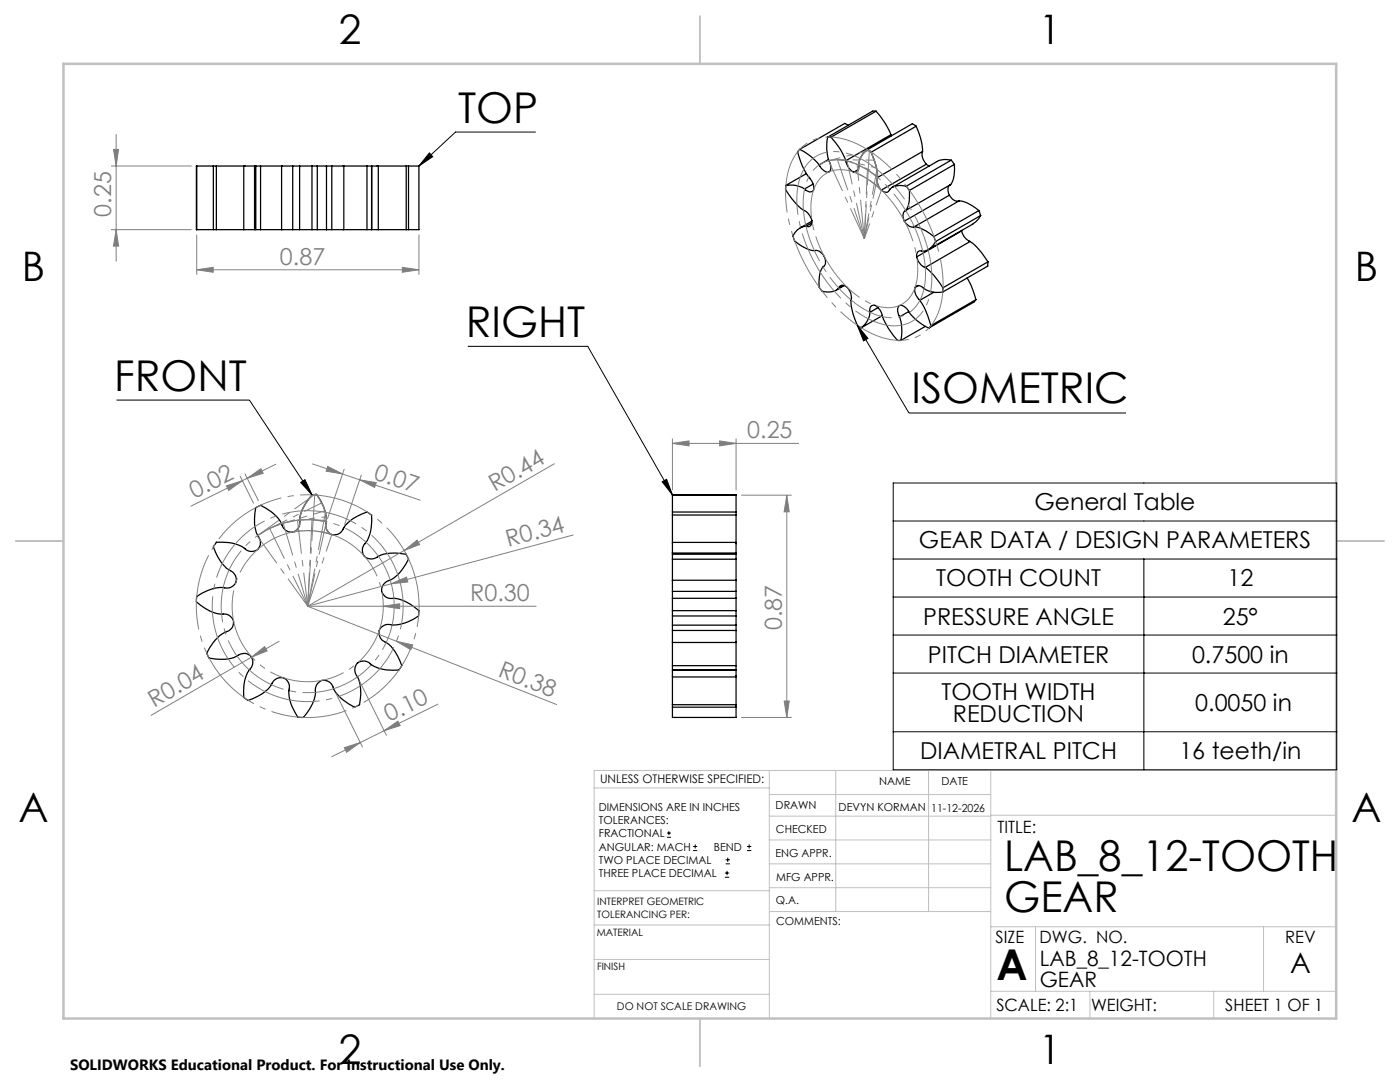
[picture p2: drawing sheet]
<svg xmlns="http://www.w3.org/2000/svg" width="279mm" height="216mm" viewBox="0 0 279 216" stroke-linecap="round" stroke-linejoin="round" font-family="sans-serif">
<g fill="none" stroke="#000" stroke-width=".25">
<path d="M39.3 33.1h3.2M39.3 33.1v12.7M42.6 33.1h.6M42.6 33.1v12.7M43.2 33.1h5.4M43.2 33.1v12.7M48.6 33.1h2.2M48.6 33.1v12.7M51 33.1h1M51 33.1h-.2v12.7h.2M51 33.1v12.7M52 33.1h4.2"/>
<path d="M52 33.1v12.7M56.2 33.1h2.2M56.2 33.1v12.7M58.4 33.1h1.4v12.7h-1.4M58.4 33.1v12.7M59.8 33.1h2.5M62.3 33.1h1M62.3 33.1v12.7M63.3 33.1h1.8M63.3 33.1v12.7M66.2 33.1h-1v12.7h1M66.2 33.1h2.4"/>
<path d="M66.2 33.1v12.7M68.6 33.1h4.6M68.6 33.1v12.7M73.2 33.1h1v12.7h-1M73.2 33.1v12.7M74.2 33.1v12.7M74.2 33.1h1.3M75.5 33.1h5.6M75.5 33.1v12.7M81.1 33.1h.4v12.7h-.4M81.1 33.1v12.7M81.6 33.1h2v12.7h-2"/>
<path d="M156.8 37v.6a11.2 11.2 0 0 0 4.4 4.9 2.02 2.02 0 0 1 .5 2.5l-.3 .2h-.6M156.8 37a5.1 5.1 0 0 1 3.7 .7M159.6 29.8l-.4 .4a13.6 13.6 0 0 0 2.9 6.1 1.58 1.58 0 0 1 0 1.9 1.38 1.38 0 0 1-1.6-.5M159.6 29.8l2.2 1.4 1.7 1.7M160.9 34.6l-4.1 2.4M162.3 36.7l-1.8 1M165.2 27.4a9.8 9.8 0 0 0 .6 5.8 .8 .8 0 0 1-.1 .8 .8 .8 0 0 1-.8 .3l-.9-.6-.5-.8M165.2 27.4h.6M165.3 31.8l-1.8 1.1M165.8 27.4l1.9 2.4 1.1 2.3M168.8 32.1a3.2 3.2 0 0 0 1.6 2.3M169.3 25l-.7-.4-9 5.2"/>
<path d="M171.3 33.8l-.9 .6M173.1 29.9a4.4 4.4 0 0 0-1.8 4l-.4 .4-.5 .1M173.1 29.9l.7 .5M173.8 30.4l1.1 2.8 .2 2.2M174.8 22.2l1.9 2.4 1.1 2.3M174.8 22.2h-.7l-8.9 5.2M174.8 22.2l-9 5.2M175.1 35.4a2.74 2.74 0 0 0 .8 2.5M177.8 26.9l-9 5.2M177.8 26.9v.2M180.9 37.1a2.87 2.87 0 0 0-3.5 1 1.06 1.06 0 0 1-1.5-.2M180.9 37.1l.6 .9"/>
<path d="M181.5 38l-.1 2.5-.2 .8-.5 .7M182.8 25.2l.9 2.2 .3 1.2 .1 1.6M182.8 25.2l-.7-.5-9 5.2M182.8 25.2l-9 5.2M184.1 30.2a2.68 2.68 0 0 0 .8 2.6M184.1 30.2l-9 5.2M184.9 32.8l.6 .3M184.9 32.8l-9 5.1M189.5 38.9a1.71 1.71 0 0 0 1.9 1.2M189.5 38.9l-9 5.2M189.7 36.8a1.48 1.48 0 0 0-.2 2.1M189.7 36.8l-9 5.2"/>
<path d="M189.8 32l.7 .8M189.8 32a3.9 3.9 0 0 0-2.8 .2l-9 5.2M189.8 32l-8.9 5.1M190.5 32.8l-.1 2.5-.3 .9-.4 .6M190.5 32.8l-9 5.2M39.3 45.8h3.2M42.6 45.8h.6M43.2 45.8h5.4M48.6 45.8h2.2M51 45.8h1M52 45.8h4.2M56.2 45.8h2.2"/>
<path d="M59.8 45.8h2.5M62.3 45.8h1M63.3 45.8h1.8M66.2 45.8h2.4M68.6 45.8h4.6M74.2 45.8h1.3M75.5 45.8h5.6M160.8 45.2l-1.1 .2a2.98 2.98 0 0 0-1.4 1.8l.2 .6a6.2 6.2 0 0 0 4.8 2.3 2.2 2.2 0 0 1 1.2 3 4.5 4.5 0 0 0-.9 4.4l.4 .5a3.2 3.2 0 0 0 3.4-.5M162 44.1l-2.3 1.4M162 44.5l-1.2 .7M167.4 57.5a.95 .95 0 0 1 .8-.6 .95 .95 0 0 1 .9 .5 2.59 2.59 0 0 1 .7 2.5 11.4 11.4 0 0 0 1.4 5.1l.7 .4M168.3 56.9l-.9 .6"/>
<path d="M168.5 57l-1.6 .9M180.5 44.1a1.77 1.77 0 0 0 2 1.2M180.7 42a1.57 1.57 0 0 0-.2 2.1M182.5 45.3l1.2 .2 1.2 .6 1.5 1.1M182.6 57.4a1.05 1.05 0 0 1 1.8 .2l1.3 .6a4.8 4.8 0 0 0 2.4 .1M182.6 57.4a2.97 2.97 0 0 0 1 2.5M183 51.3a3 3 0 0 0 1.6 2.1M183.3 57l-.7 .4M183.6 59.9l.9 1.6 1.3 3.5M184.6 53.4l1.7 1.5 1.9 2.5M186.4 47.2l.3 1M186.4 58.3l-2.8 1.6"/>
<path d="M186.7 48.2a2.8 2.8 0 0 1-3.2 1.9l-.4 .3-.1 .9M188.2 57.4l-.1 .9M191.4 40.1l1.7 .5 2.3 1.4M191.4 40.1l-8.9 5.2M191.9 46.1a3.1 3.1 0 0 0 1.7 2.1M191.9 46.1l-8.9 5.2M191.9 46v.1M193 55.5l.8 1.4 1 2.9M193.6 48.2l1.7 1.5 1.9 2.5M193.6 48.2l-9 5.2M194.2 44.7l-9 5.1M194.8 59.8l-.5 .5-9 5.2"/>
<path d="M194.8 59.8l-9 5.2M195.4 42l.3 1M195.4 42l-9 5.2M195.7 43a3.6 3.6 0 0 1-1.5 1.6M195.7 43l-9 5.2M197.2 52.2l-.1 .9-9 5.2M197.2 52.2l-9 5.2M173.6 62.3a.92 .92 0 0 1 .1-1.1 .92 .92 0 0 1 1.1-.2 4.1 4.1 0 0 1 1.6 2.8 13.6 13.6 0 0 0 2.9 4.1h.5M173.6 62.3l-.3 1.3a4.1 4.1 0 0 1-1.4 1.8M175.2 61.4l-1.6 .9M176.1 63l-4.2 2.4M179.5 63.2a1.77 1.77 0 0 1 0-2.2 2.07 2.07 0 0 1 2 1.4l1.6 1.7 2.2 1.4"/>
<path d="M179.5 63.2l.3 1.1 .2 1.1-.2 2.5M181.4 62.2l-1.9 1M184.7 65.1l-4.9 2.8M185.8 65l-.5 .5M134.2 98.8v3.3M134.2 98.8h12.7M146.9 98.8v3.3M43.2 108.2a7.7 7.7 0 0 1 5.9 1.5 1.84 1.84 0 0 0 2.5-.3 1.84 1.84 0 0 0-.2-2.5 7.8 7.8 0 0 1-.2-5.7l.8-.4 1.1 .6a6.9 6.9 0 0 1 3.5 3.9 1.81 1.81 0 0 0 2.3 .7 1.81 1.81 0 0 0 .9-2.2l.2-1.2a10.1 10.1 0 0 1 2.3-3.9l1 .1a7.9 7.9 0 0 1 1.7 6.2 1.82 1.82 0 0 0 1.7 1.7 1.82 1.82 0 0 0 1.9-1.4 7.8 7.8 0 0 1 4.7-3.1l.7 .5a7.6 7.6 0 0 1-1.5 6.3 1.83 1.83 0 0 0 .6 2.3 1.83 1.83 0 0 0 2.4-.3l1.2-.4 2.3-.3 2.1 .3 .4 .8a7.6 7.6 0 0 1-4.5 4.7 1.82 1.82 0 0 0-.7 2.4 1.82 1.82 0 0 0 2.3 .9 8.3 8.3 0 0 1 5 2.6l-.1 .9-1 .7a7.5 7.5 0 0 1-5.2 1 1.82 1.82 0 0 0-1.7 1.7 1.82 1.82 0 0 0 1.5 1.9 8 8 0 0 1 3 4.7l-.4 .7a7.4 7.4 0 0 1-6.3-1.5 1.82 1.82 0 0 0-2.4 .6 1.82 1.82 0 0 0 .4 2.4l.4 1.1 .2 1.3v1l-.2 2.1-1 .5-1.1-.6a7.3 7.3 0 0 1-3.5-3.9 1.81 1.81 0 0 0-2.3-.7 1.81 1.81 0 0 0-.9 2.2 8 8 0 0 1-2.6 5.1l-1-.1-.6-1.1a7.2 7.2 0 0 1-1.1-5.1 1.82 1.82 0 0 0-1.6-1.7 1.82 1.82 0 0 0-1.9 1.4 7.8 7.8 0 0 1-4.8 3.1l-.6-.5a7.4 7.4 0 0 1 1.5-6.2 1.79 1.79 0 0 0-.5-2.3 1.79 1.79 0 0 0-2.2 0 7.2 7.2 0 0 1-5.9 .5l-.5-.8 .6-1.1a6.9 6.9 0 0 1 4-3.5 1.81 1.81 0 0 0 .6-2.3 1.81 1.81 0 0 0-2.2-.9 8 8 0 0 1-5-2.6v-.8a7.4 7.4 0 0 1 6.2-1.9 1.82 1.82 0 0 0 1.8-1.6 1.82 1.82 0 0 0-1.5-2 8.2 8.2 0 0 1-3-4.7zM134.2 119.4v2.4M134.2 111.6v4.2M134.2 110.6v1M134.2 110.6v-.3h12.7v.3"/>
<path d="M134.2 118v1.4M134.2 115.8v2.2M134.2 102.8v5.4M134.2 102.8v-.6h12.7v.6M134.2 108.2v2.1M134.2 119.4h12.7M134.2 111.6h12.7M134.2 115.8h12.7M134.2 110.6h12.7M134.2 118h12.7M134.2 102.8h12.7M134.2 108.2h12.7"/>
<path d="M146.9 119.4v2.4M146.9 111.6v4.2M146.9 110.6v1M146.9 118v1.4M146.9 115.8v2.2M146.9 102.8v5.4M146.9 108.2v2.1M134.2 121.8v1.1M134.2 122.9v1.8M134.2 128.2v4.6M134.2 132.8v.9h12.7v-.9M134.2 125.8v-1.1h12.7v1.1"/>
<path d="M134.2 125.8v2.4M134.2 135.1v5.5M134.2 135.1v-1.3l12.7-.1v1.4M134.2 121.8h12.7M134.2 122.9h12.7M134.2 128.2h12.7M134.2 132.8h12.7M134.2 125.8h12.7M134.2 135.1h12.7M146.9 121.8v1.1M146.9 122.9v1.8M146.9 128.2v4.6"/>
<path d="M146.9 125.8v2.4M146.9 135.1v5.5M134.2 140.6v.5h12.7v-.5M134.2 141.1v2.1h12.7v-2.1M134.2 140.6h12.7"/>
</g>
<path d="M110.6 92.5l-30 17.4M80.6 109.9l2.7-2.1 .4 .9zM80.6 109.9l-19.2 11.1" fill="none" stroke="#808080" stroke-width=".2"/>
<g fill="none" stroke="#c0c0c0" stroke-width=".2">
<path d="M118.6 157.2h34.9M153.5 153.7v49.5M153.5 158.5h44.2M166.8 153.7v28.2M185.3 153.7v28.2M197.7 153.7v49.5M266.7 153.7h-148.1v49.5M118.6 177.7h35M153.5 167.6h44.2M153.5 162.8h44.2M153.5 172.4h44.2M153.5 177.1h44.2"/>
<path d="M197.7 162.7h69M118.6 198.4h34.9M118.6 191.5h34.9M118.6 184.6h35M153.6 181.9h44.1M197.7 197.8h69M197.7 184.9h69M206.7 184.9v12.9M217.5 197.8v5.4M242.2 197.8v5.4M252.2 184.9v12.9"/>
</g>
<path d="M139.7 3.2v9.5M3.1 107.9h9.6M266.7 107.9h9.5M139.7 203.2v9.6" fill="none" stroke="#c0c0c0" stroke-width=".25"/>
<path d="M12.7 12.7h254v190.5h-254z" fill="none" stroke="#c0c0c0" stroke-width=".5"/>
<path d="M80.6 109.9l2.7-2.1 .4 .9z" fill="#808080"/>
<path d="M61.4 121h45.6M76.5 121l3.3-.5v1z" fill="none" stroke="#808080" stroke-width=".2"/>
<path d="M76.5 121l3.3-.5v1z" fill="#808080"/>
<path d="M61.4 121l49.7 19.6M79.1 128l3.3 .7-.4 .9z" fill="none" stroke="#808080" stroke-width=".2"/>
<path d="M79.1 128l3.3 .7-.4 .9z" fill="#808080"/>
<path d="M78.1 116.5l3-1.4 .3 1zM114.4 106.8l-53 14.2" fill="none" stroke="#808080" stroke-width=".2"/>
<path d="M78.1 116.5l3-1.4 .3 1z" fill="#808080"/>
<path d="M45.2 96.9l3.2-1-2.8 2zM47.9 95l2.7 5.4M48.4 95.9l-10.3 5.1M48.9 94.5l2.7 5.4M55 92.6l-6.6 3.3" fill="none" stroke="#808080" stroke-width=".2"/>
<path d="M45.2 96.9l3.2-1-2.8 2z" fill="#808080"/>
<path d="M49.4 95.4l2.7-1.9 .4 .9z" fill="none" stroke="#808080" stroke-width=".2"/>
<path d="M49.4 95.4l2.7-1.9 .4 .9z" fill="#808080"/>
<path d="M62.4 92.6l6 2M65.4 93.1l3 1.5-3.3-.6zM68.4 94.6l15.5 5.2M68.7 93.6l-3.3 9.9M72.1 94.8l-3.3 9.8" fill="none" stroke="#808080" stroke-width=".2"/>
<path d="M65.4 93.1l3 1.5-3.3-.6z" fill="#808080"/>
<path d="M71.8 95.7l3.3 .6-.3 1z" fill="none" stroke="#808080" stroke-width=".2"/>
<path d="M71.8 95.7l3.3 .6-.3 1z" fill="#808080"/>
<path d="M67 138.3l5.4 10.8M71.8 136l5.3 10.7M68.7 149.2l3.2-1-2.7 1.9zM87.4 140.5l-21.2 10.5" fill="none" stroke="#808080" stroke-width=".2"/>
<path d="M68.7 149.2l3.2-1-2.7 1.9z" fill="#808080"/>
<path d="M76.7 145.8l2.7-1.9 .5 .9z" fill="none" stroke="#808080" stroke-width=".2"/>
<path d="M76.7 145.8l2.7-1.9 .5 .9z" fill="#808080"/>
<path d="M50.2 131.1l2.6-2.1 .5 .9zM50.2 131.1l-20 11.6M55.7 128l-5.5 3.1" fill="none" stroke="#808080" stroke-width=".2"/>
<path d="M50.2 131.1l2.6-2.1 .5 .9z" fill="#808080"/>
<path d="M62.3 98.7l1 .1a8 8 0 0 1 1.8 5.6 2.04 2.04 0 0 0 1.1 2.3 15 15 0 0 0-7.8-.5 2.04 2.04 0 0 0 1.4-2.4 8.9 8.9 0 0 1 2.5-5.1z" fill="none" stroke="#808080" stroke-width=".25"/>
<path d="M65.1 104.1a8.8 8.8 0 0 0-2-5.6" fill="none" stroke="#808080" stroke-width=".2" stroke-dasharray="15.2 1.3 1.3 1.3" stroke-dashoffset="14.1" stroke-linecap="butt"/>
<path d="M77.9 115.9a17.3 17.3 0 0 0-28.8-7 17.3 17.3 0 0 0 7.7 28.7 17.3 17.3 0 0 0 21.4-20.6l-.3-1.1" fill="none" stroke="#808080" stroke-width=".2" stroke-dasharray="15.2 1.3 1.3 1.3" stroke-dashoffset="1" stroke-linecap="butt"/>
<path d="M79.6 115.4a19 19 0 0 0-31.8-7.7 19 19 0 0 0 8.5 31.6 19 19 0 0 0 23.6-22.7l-.3-1.2" fill="none" stroke="#808080" stroke-width=".2" stroke-dasharray="15.2 1.3 1.3 1.3" stroke-dashoffset="4.9" stroke-linecap="butt"/>
<path d="M82.7 114.5a22.2 22.2 0 0 0-37.2-9 22.2 22.2 0 0 0 10 36.9 22.2 22.2 0 0 0 27.5-26.7l-.3-1.2" fill="none" stroke="#808080" stroke-width=".2" stroke-dasharray="15.2 1.3 1.3 1.3" stroke-dashoffset="4.5" stroke-linecap="butt"/>
<path d="M75.8 116.5a15.1 15.1 0 0 0-25.2-6.1 15.1 15.1 0 0 0 6.7 25.1 15.1 15.1 0 0 0 18.8-17.9l-.3-1.1" fill="none" stroke="#808080" stroke-width=".2" stroke-dasharray="15.2 1.3 1.3 1.3" stroke-dashoffset="-1.7" stroke-linecap="butt"/>
<path d="M23.2 79.8h26.6l12.5 18.9M60 96.3l.9-.6 1.4 3z" fill="none" stroke="#000" stroke-width=".2"/>
<path d="M61.4 120.9l.9-17.2M61.4 120.9l3.7-16.8M61.4 120.9l-2-17.1M61.4 120.9l-4.9-16.5M61.4 120.9l-7.6-15.5M61.4 120.9l-10.1-14" fill="none" stroke="#808080" stroke-width=".2" stroke-dasharray="15.2 1.3 1.3 1.3" stroke-dashoffset="8.5" stroke-linecap="butt"/>
<path d="M51.3 106.9l2.5-1.5M56.5 104.4l-2.7 1M59.4 103.8l-2.9 .6M62.3 103.7l-2.9 .1M62.3 103.7l2.9 .1M65.1 104.1l-2.8-.4" fill="none" stroke="#808080" stroke-width=".2" stroke-dasharray="15.2 1.3 1.3 1.3" stroke-linecap="butt"/>
<path d="M59.4 103.8l5.7-.7" fill="none" stroke="#808080" stroke-width=".2" stroke-dasharray="15.2 1.3 1.3 1.3" stroke-dashoffset="14.2" stroke-linecap="butt"/>
<path d="M56.5 104.4l8.4-2.5" fill="none" stroke="#808080" stroke-width=".2" stroke-dasharray="15.2 1.3 1.3 1.3" stroke-dashoffset="12.8" stroke-linecap="butt"/>
<path d="M53.8 105.4l10.4-5.1" fill="none" stroke="#808080" stroke-width=".2" stroke-dasharray="15.2 1.3 1.3 1.3" stroke-dashoffset="11.3" stroke-linecap="butt"/>
<path d="M51.3 106.9l11.8-8.4" fill="none" stroke="#808080" stroke-width=".2" stroke-dasharray="15.2 1.3 1.3 1.3" stroke-dashoffset="9.9" stroke-linecap="butt"/>
<path d="M61.4 120.9l1.4-22.1" fill="none" stroke="#808080" stroke-width=".2" stroke-dasharray="15.2 1.3 1.3 1.3" stroke-dashoffset="6" stroke-linecap="butt"/>
<path d="M61.4 120.9l3.6-18.7" fill="none" stroke="#808080" stroke-width=".2" stroke-dasharray="15.2 1.3 1.3 1.3" stroke-dashoffset="7.6" stroke-linecap="butt"/>
<path d="M61.4 120.9l4.8-14.2" fill="none" stroke="#808080" stroke-width=".2" stroke-dasharray="15.2 1.3 1.3 1.3" stroke-dashoffset="7.5" stroke-linecap="butt"/>
<path d="M60 96.3l.9-.6 1.4 3z" fill="#000"/>
<path d="M134.2 87.5v10.3M134.2 88.5h25.3M143.6 88l3.3 .5-3.3 .5zM146.9 87.5v10.3" fill="none" stroke="#808080" stroke-width=".2"/>
<path d="M143.6 88l3.3 .5-3.3 .5z" fill="#808080"/>
<path d="M134.2 88.5l3.3-.5v1z" fill="none" stroke="#808080" stroke-width=".2"/>
<path d="M134.2 88.5l3.3-.5v1z" fill="#808080"/>
<path d="M147.9 98.8h10.1M157 98.8v44.4M156.5 139.9h1l-.5 3.3zM147.9 143.2h10.1" fill="none" stroke="#808080" stroke-width=".2"/>
<path d="M156.5 139.9h1l-.5 3.3z" fill="#808080"/>
<path d="M157 98.8l.5 3.3h-1z" fill="none" stroke="#808080" stroke-width=".2"/>
<path d="M157 98.8l.5 3.3h-1z" fill="#808080"/>
<path d="M93.4 69.1h23.9l16.9 29.6M171.1 64.9l2.1 2.6-.9 .5zM171.1 64.9l10.3 17.5h43.3M132.2 96.1l.8-.5 1.2 3.1z" fill="none" stroke="#000" stroke-width=".2"/>
<path d="M171.1 64.9l2.1 2.6-.9 .5zM132.2 96.1l.8-.5 1.2 3.1z" fill="#000"/>
<path d="M172 30.9l1.1-1 .6 .4a11.3 11.3 0 0 1 1.4 5.1l.1 1.3 .7 1.2-.4-.3a14.5 14.5 0 0 0-5.1-3.2 .87 .87 0 0 0 1-1.2 3.9 3.9 0 0 1 .6-2.3z" fill="none" stroke="#808080" stroke-width=".25"/>
<path d="M175.1 35.4a12.1 12.1 0 0 0-1.4-5.4" fill="none" stroke="#808080" stroke-width=".2" stroke-dasharray="15.2 1.3 1.3 1.3" stroke-dashoffset="14.3" stroke-linecap="butt"/>
<path d="M184.2 50.2a27.2 27.2 0 0 0-12-16.8 8.4 8.4 0 0 0-8.5-.6 8.7 8.7 0 0 0-3.4 7.6 26.9 26.9 0 0 0 12.5 21.5 8.4 8.4 0 0 0 8.5 .6 8.7 8.7 0 0 0 3.4-7.7l-.1-2-.4-2.6" fill="none" stroke="#808080" stroke-width=".2" stroke-dasharray="15.2 1.3 1.3 1.3" stroke-dashoffset="2.2" stroke-linecap="butt"/>
<path d="M185.4 50.5a30.2 30.2 0 0 0-12.8-18.4 9.9 9.9 0 0 0-9.2-1.2 8.5 8.5 0 0 0-4.3 7.3 27.6 27.6 0 0 0 5.7 17.8 21.4 21.4 0 0 0 11.7 8.8 7.1 7.1 0 0 0 9-5.7 18.2 18.2 0 0 0-.1-8.6" fill="none" stroke="#808080" stroke-width=".2" stroke-dasharray="15.2 1.3 1.3 1.3" stroke-dashoffset="7.2" stroke-linecap="butt"/>
<path d="M187.5 51a35.3 35.3 0 0 0-14.8-21.4 12.2 12.2 0 0 0-10.1-1.8 9.2 9.2 0 0 0-5.6 7.8 29.2 29.2 0 0 0 4.1 18 30.1 30.1 0 0 0 13.8 13.3 9.3 9.3 0 0 0 10-.9 12.3 12.3 0 0 0 3.3-9.8l-.2-2.2-.5-3" fill="none" stroke="#808080" stroke-width=".2" stroke-dasharray="15.2 1.3 1.3 1.3" stroke-dashoffset="-.8" stroke-linecap="butt"/>
<path d="M182.7 49.9a23.6 23.6 0 0 0-10.6-14.8 6.9 6.9 0 0 0-7.8-.1 8.9 8.9 0 0 0-2.4 7.9 23.7 23.7 0 0 0 11 17.3 6.9 6.9 0 0 0 7.8 0 8.9 8.9 0 0 0 2.4-7.9l-.4-2.4" fill="none" stroke="#808080" stroke-width=".2" stroke-dasharray="15.2 1.3 1.3 1.3" stroke-dashoffset="-1.8" stroke-linecap="butt"/>
<path d="M172.5 47.6l.6-13.7" fill="none" stroke="#808080" stroke-width=".2" stroke-dasharray="15.2 1.3 1.3 1.3" stroke-dashoffset="10.3" stroke-linecap="butt"/>
<path d="M172.5 47.6l2.6-12.2" fill="none" stroke="#808080" stroke-width=".2" stroke-dasharray="15.2 1.3 1.3 1.3" stroke-dashoffset="10.9" stroke-linecap="butt"/>
<path d="M172.5 47.6l-1.4-14.8" fill="none" stroke="#808080" stroke-width=".2" stroke-dasharray="15.2 1.3 1.3 1.3" stroke-dashoffset="7.5" stroke-linecap="butt"/>
<path d="M172.5 47.6l-3.5-15.5" fill="none" stroke="#808080" stroke-width=".2" stroke-dasharray="15.2 1.3 1.3 1.3" stroke-dashoffset="7.9" stroke-linecap="butt"/>
<path d="M172.5 47.6l-5.4-15.7" fill="none" stroke="#808080" stroke-width=".2" stroke-dasharray="15.2 1.3 1.3 1.3" stroke-dashoffset="8.8" stroke-linecap="butt"/>
<path d="M165.4 32.1l1.7-.2M169 32.1l-1.9-.2M171.1 32.8l-2.1-.7M173.1 33.9l-2-1.1M173.1 33.9l2.1 1.3M175.1 35.4l-2-1.5" fill="none" stroke="#808080" stroke-width=".2" stroke-dasharray="15.2 1.3 1.3 1.3" stroke-linecap="butt"/>
<path d="M172.5 47.6l-7.1-15.5" fill="none" stroke="#808080" stroke-width=".2" stroke-dasharray="15.2 1.3 1.3 1.3" stroke-dashoffset="8.6" stroke-linecap="butt"/>
<path d="M171.1 32.8l4 1.8" fill="none" stroke="#808080" stroke-width=".2" stroke-dasharray="15.2 1.3 1.3 1.3" stroke-dashoffset="14.9" stroke-linecap="butt"/>
<path d="M169 32.1l5.9 1.4" fill="none" stroke="#808080" stroke-width=".2" stroke-dasharray="15.2 1.3 1.3 1.3" stroke-dashoffset="14.1" stroke-linecap="butt"/>
<path d="M167.1 31.9l7.4 .1" fill="none" stroke="#808080" stroke-width=".2" stroke-dasharray="15.2 1.3 1.3 1.3" stroke-dashoffset="13.5" stroke-linecap="butt"/>
<path d="M165.4 32.1l8.3-2.1" fill="none" stroke="#808080" stroke-width=".2" stroke-dasharray="15.2 1.3 1.3 1.3" stroke-dashoffset="12.8" stroke-linecap="butt"/>
<path d="M172.5 47.6l1-17.5" fill="none" stroke="#808080" stroke-width=".2" stroke-dasharray="15.2 1.3 1.3 1.3" stroke-dashoffset="8.4" stroke-linecap="butt"/>
<path d="M172.5 47.6l2.5-13.8" fill="none" stroke="#808080" stroke-width=".2" stroke-dasharray="15.2 1.3 1.3 1.3" stroke-dashoffset="10.1" stroke-linecap="butt"/>
<path d="M172.5 47.6l3.4-9.7" fill="none" stroke="#808080" stroke-width=".2" stroke-dasharray="15.2 1.3 1.3 1.3" stroke-dashoffset="12" stroke-linecap="butt"/>
<path d="M22.2 33.1h16M22.6 29.8h1.1l-.5 3.3zM23.2 26.8v25.4M22.2 45.8h16" fill="none" stroke="#808080" stroke-width=".2"/>
<path d="M22.6 29.8h1.1l-.5 3.3z" fill="#808080"/>
<path d="M23.2 45.8l.5 3.3h-1.1z" fill="none" stroke="#808080" stroke-width=".2"/>
<path d="M23.2 45.8l.5 3.3h-1.1z" fill="#808080"/>
<path d="M39.3 46.8v8M39.3 53.8h44.3M80.3 53.3l3.3 .5-3.3 .5zM83.6 46.8v8" fill="none" stroke="#808080" stroke-width=".2"/>
<path d="M80.3 53.3l3.3 .5-3.3 .5z" fill="#808080"/>
<path d="M39.3 53.8l3.2-.5v1z" fill="none" stroke="#808080" stroke-width=".2"/>
<path d="M39.3 53.8l3.2-.5v1z" fill="#808080"/>
<g fill="none" stroke="#000" stroke-width=".2">
<path d="M85.7 30.5l.7 .8-2.8 1.8zM106.9 26.4h-16l-7.3 6.7M178.3 96.4h88.5v57.2h-88.5zM178.3 104h88.5M178.3 111.5h88.5M178.3 119.1h88.5M228.3 111.5v42.1M178.3 126.7h88.5M178.3 134.3h88.5M178.3 146h88.5M133.1 167.1h.8M133.1 166.2h.8"/>
<path d="M133.5 165.8v.9M138.3 169.7h.8M138.3 168.9h.8M138.7 168.5v.8M144.7 175h.8M144.7 174.2h.8M144.8 172.4h.9M144.8 171.6h.9M145.1 173.8v.8M145.2 171.1v.9M149.1 169.7h.8M149.1 168.9h.8"/>
<path d="M149.5 168.5v.8"/>
</g>
<path d="M85.7 30.5l.7 .8-2.8 1.8z" fill="#000"/>
<g font-size="8.5">
<text x="91.4" y="24.5">TOP</text>
<text x="93" y="67.2">RIGHT</text>
<text x="22.8" y="78">FRONT</text>
<text x="181.9" y="80.5">ISOMETRIC</text>
<text x="200.4" y="173.9">LAB_8_12-TOOTH</text>
<text x="200.4" y="182">GEAR</text>
<text x="198.9" y="195.5">A</text>
</g>
<g font-size="8.1">
<text x="67.6" y="8.9">2</text>
<text x="207.3" y="8.9">1</text>
<text x="4.4" y="56.1">B</text>
<text x="270.4" y="56.1">B</text>
<text x="3.7" y="164.1">A</text>
<text x="269.7" y="164.1">A</text>
<text x="67.6" y="212.4">2</text>
<text x="207.3" y="212.4">1</text>
</g>
<text font-size="5.6" x="257.5" y="194.2">A</text>
<g font-size="4.7" fill="#808080">
<text x="22.2" y="43.2" transform="rotate(-90 22.2 43.2)">0.25</text>
<text x="55.9" y="52.8">0.87</text>
<text x="149.1" y="87.4">0.25</text>
<text x="74.4" y="95.5" transform="rotate(19 74.4 95.5)">0.07</text>
<text x="38.8" y="99.5" transform="rotate(-26 38.8 99.5)">0.02</text>
<text x="98.7" y="98.2" transform="rotate(-30 98.7 98.2)">R0.44</text>
<text x="101.4" y="109.2" transform="rotate(-15 101.4 109.2)">R0.34</text>
<text x="93.9" y="119.9">R0.30</text>
<text x="156" y="125.7" transform="rotate(-90 156 125.7)">0.87</text>
<text x="99.2" y="134.8" transform="rotate(22 99.2 134.8)">R0.38</text>
<text x="30.8" y="141.2" transform="rotate(-30 30.8 141.2)">R0.04</text>
<text x="77.7" y="144.2" transform="rotate(-26 77.7 144.2)">0.10</text>
</g>
<g font-size="4.7">
<text x="206.5" y="101.9">General Table</text>
<text x="183.4" y="109.4">GEAR DATA / DESIGN PARAMETERS</text>
<text x="186.8" y="117">TOOTH COUNT</text>
<text x="245" y="117">12</text>
<text x="184.2" y="124.6">PRESSURE ANGLE</text>
<text x="244" y="124.6">25°</text>
<text x="185.2" y="132.2">PITCH DIAMETER</text>
<text x="237.9" y="132.2">0.7500 in</text>
<text x="187.9" y="139.6">TOOTH WIDTH</text>
<text x="238.5" y="141.8">0.0050 in</text>
<text x="190.2" y="144.1">REDUCTION</text>
<text x="183.6" y="151.5">DIAMETRAL PITCH</text>
<text x="235.4" y="151.5">16 teeth/in</text>
</g>
<g font-size="4.2">
<text x="207.5" y="192.8">LAB_8_12-TOOTH</text>
<text x="207.5" y="197">GEAR</text>
</g>
<g font-size="3.4">
<text x="199.1" y="166.2">TITLE:</text>
<text x="198.7" y="188.1">SIZE</text>
<text x="207.5" y="188.1">DWG. NO.</text>
<text x="256.5" y="188.2">REV</text>
<text x="198.8" y="201.7">SCALE: 2:1</text>
<text x="217.7" y="201.8">WEIGHT:</text>
<text x="244.5" y="201.7">SHEET 1 OF 1</text>
</g>
<text font-size="3" x="14" y="213.5">SOLIDWORKS Educational Product. For Instructional Use Only.</text>
<text font-size="2.4" x="119.8" y="156.2">UNLESS OTHERWISE SPECIFIED:</text>
<g font-size="2.2">
<text x="119.5" y="161.8">DIMENSIONS ARE IN INCHES</text>
<text x="154.8" y="161.4">DRAWN</text>
<text x="167.4" y="161.8">DEVYN KORMAN</text>
<text x="175.4" y="156.6">NAME</text>
<text x="185.8" y="162">11-12-2026</text>
<text x="187.9" y="156.7">DATE</text>
<text x="119.5" y="164.4">TOLERANCES:</text>
<text x="119.5" y="167.1">FRACTIONAL</text>
<text x="154.9" y="166.3">CHECKED</text>
<text x="119.5" y="169.7">ANGULAR: MACH</text>
<text x="119.5" y="172.4">TWO PLACE DECIMAL</text>
<text x="142.5" y="169.7">BEND</text>
<text x="154.8" y="170.9">ENG APPR.</text>
<text x="119.5" y="175">THREE PLACE DECIMAL</text>
<text x="154.9" y="175.7">MFG APPR.</text>
<text x="154.9" y="180.4">Q.A.</text>
<text x="154.9" y="184.6">COMMENTS:</text>
</g>
<text font-size="2.1" x="123.1" y="201.6">DO NOT SCALE DRAWING</text>
<g font-size="2">
<text x="119.2" y="180.6">INTERPRET GEOMETRIC</text>
<text x="119.2" y="183.1">TOLERANCING PER:</text>
<text x="119.1" y="186.7">MATERIAL</text>
<text x="119.1" y="193.5">FINISH</text>
</g>
</svg>
